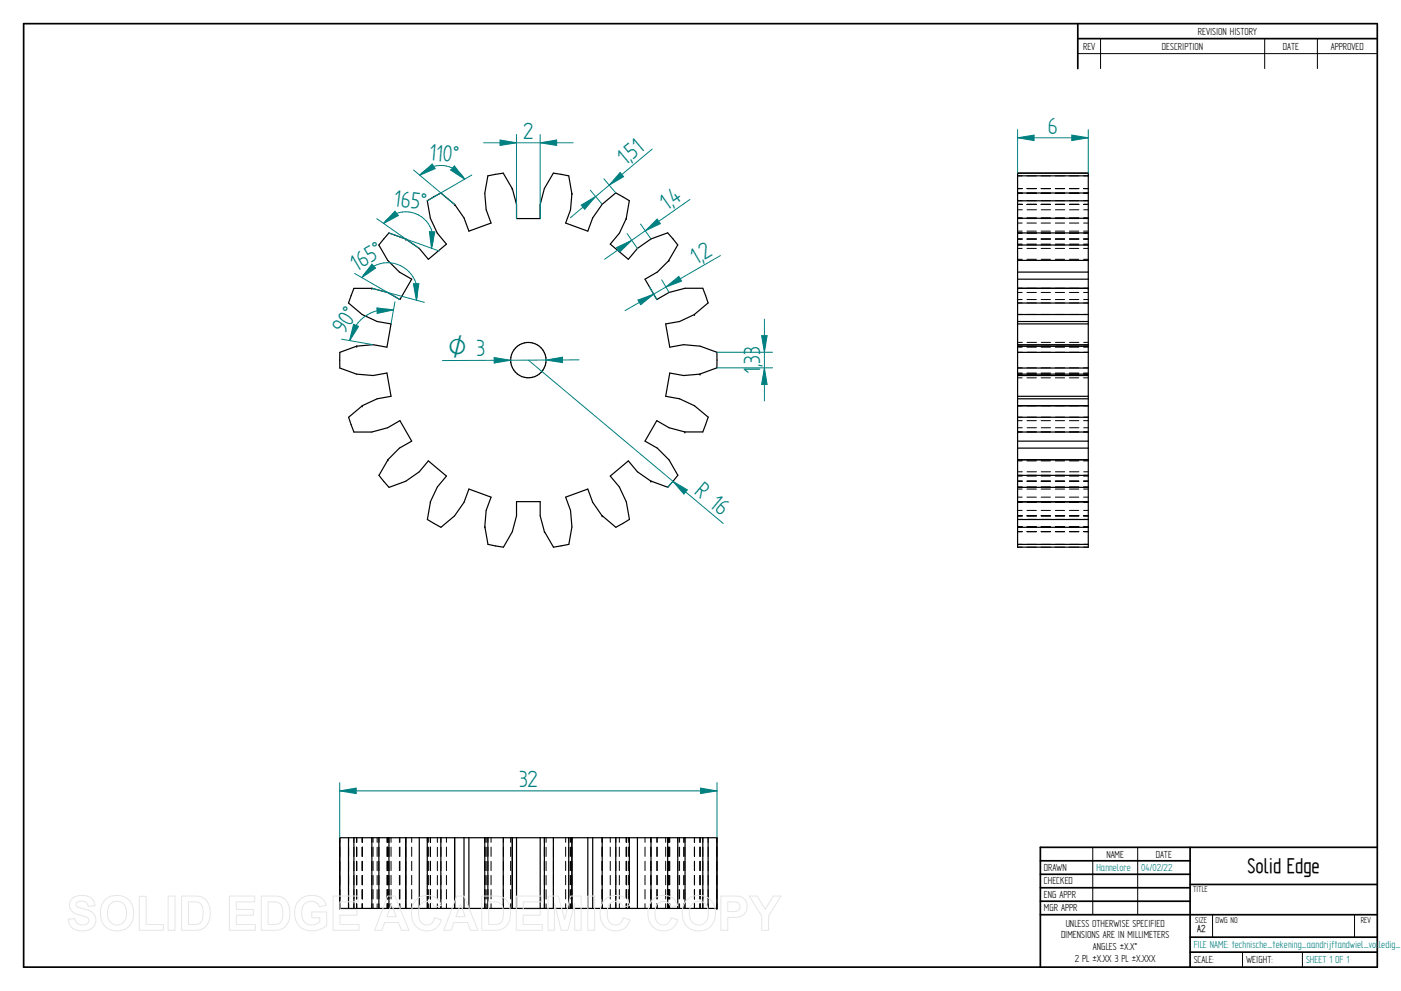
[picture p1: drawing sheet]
<svg xmlns="http://www.w3.org/2000/svg" width="594mm" height="420mm" viewBox="0 0 594 420" stroke-linecap="round" stroke-linejoin="round" font-family="sans-serif">
<g fill="none" stroke="#000" stroke-width=".72">
<path d="M10 10h574v400h-574zM457 10v19.1M457 16.4h127M504.6 359.2v50.8M584 359.2h-142.9v50.8M441.1 365h63.5M441.1 370.7h63.5M441.1 376.4h63.5M504.6 375h79.4M441.1 382.1h63.5M441.1 387.8h142.9M504.6 397.3h79.4"/>
<path d="M504.6 403.7h79.4"/>
</g>
<g fill="none" stroke="#000" stroke-width=".42">
<path d="M466.7 16.4v12.7M536.3 16.4v12.7M558.6 16.4v12.7M457 22.7h127M431.5 79.9h2M431.5 74.5h1.9M435.5 74.5h4M439.5 79.9l-4 .1M441.5 74.5h3.9M445.5 79.9l-4 .1M447.5 74.5h3.9M451.5 79.9l-4 .1"/>
<path d="M453.5 74.5h3.9M457.5 79.9l-4 .1M459.5 74.5h2M459.5 80h2M431.5 82h1.9M431.5 86.6h2M431.5 81.8h2M431.5 92.7h1.9M431.5 86.7h1.9M431.5 92.6h1.9M431.5 92.4h1.9M431.5 98.7h2"/>
<path d="M431.5 85.1h1.9M431.5 98h1.9M431.5 94.6h1.9M431.5 98.9h2M431.5 88.9h2M431.5 82h2M435.5 82h4M435.5 92.7h4M435.5 86.7h4M435.5 92.6h4M435.5 92.4h4M435.5 85.1h4"/>
<path d="M435.5 98h4M435.5 94.6h4M435.5 81.8h4M435.5 98.7h4M435.5 98.9h4M435.5 88.9h4M439.5 86.6l-4 .1M441.5 82h3.9M441.5 92.7h3.9M441.5 86.7h3.9M441.5 92.6h3.9M441.5 92.4h3.9"/>
<path d="M441.5 85.1h3.9M441.5 98h3.9M441.5 94.6h3.9M441.5 81.8h4M441.5 98.7h4M441.5 98.9h4M441.5 88.9h4M441.5 82h4M445.5 86.6l-4 .1M447.5 82h3.9M447.5 92.7h3.9M447.5 86.7h3.9"/>
<path d="M447.5 92.6h3.9M447.5 92.4h3.9M447.5 85.1h3.9M447.5 98h3.9M447.5 94.6h3.9M447.5 81.8h4M447.5 98.7h4M447.5 98.9h4M447.5 88.9h4M447.5 82h4M451.5 86.6l-4 .1M453.5 82h3.9"/>
<path d="M453.5 92.7h3.9M453.5 86.7h3.9M453.5 92.6h3.9M453.5 92.4h3.9M453.5 85.1h3.9M453.5 98h3.9M453.5 94.6h3.9M453.5 81.8h4M453.5 98.7h4M453.5 98.9h4M453.5 88.9h4M453.5 82h4"/>
<path d="M457.5 86.6l-4 .1M459.5 82h2M459.5 92.7h2M459.5 86.7h2M459.5 92.6h2M459.5 92.4h2M459.5 85.1h2M459.5 98h2M459.5 94.6h2M459.5 81.8h2M459.5 98.7h2M459.5 98.9h2"/>
<path d="M459.5 88.9h2M431.5 105.3h1.9M431.5 110.4h1.9M431.5 109.9h1.9M431.5 103.5h1.9M431.5 103.8h1.9M433.5 101.3h-2M435.5 105.3h4M435.5 110.4h4M435.5 109.9h4M435.5 103.5h4M435.5 103.8h4"/>
<path d="M439.5 101.3h-4M441.5 105.3h3.9M441.5 110.4h3.9M441.5 109.9h3.9M441.5 103.5h3.9M441.5 103.8h3.9M445.5 101.3h-4M447.5 105.3h3.9M447.5 110.4h3.9M447.5 109.9h3.9M447.5 103.5h3.9M447.5 103.8h3.9"/>
<path d="M451.5 101.3h-4M453.5 105.3h3.9M453.5 110.4h3.9M453.5 109.9h3.9M453.5 103.5h3.9M453.5 103.8h3.9M457.5 101.3h-4M459.5 105.3h2M459.5 110.4h2M459.5 109.9h2M459.5 103.5h2M459.5 103.8h2"/>
<path d="M461.5 101.3h-2M431.5 124h1.9M431.5 127h1.9M431.5 122.2h2M431.5 133.3h1.9M431.5 128.4h1.9M435.5 124h4M435.5 127h4M435.5 133.3h4M435.5 128.4h4M435.5 122.2h4M441.5 124h3.9"/>
<path d="M441.5 127h3.9M441.5 133.3h3.9M441.5 128.4h3.9M441.5 122.2h4M447.5 124h3.9M447.5 127h3.9M447.5 133.3h3.9M447.5 128.4h3.9M447.5 122.2h4M453.5 124h3.9M453.5 127h3.9M453.5 133.3h3.9"/>
<path d="M453.5 128.4h3.9M453.5 122.2h4M459.5 124h2M459.5 127h2M459.5 133.3h2M459.5 128.4h2M459.5 122.2h2M431.5 158.2h1.9M431.5 147.2h1.9M431.5 145.2h2M431.5 146.8h2M431.5 149.4h2"/>
<path d="M431.5 158.6h1.9M431.5 156h1.9M435.5 158.2h4M435.5 147.2h4M435.5 158.6h4M435.5 156h4M435.5 145.2h4M435.5 146.8h4M435.5 149.4h4M441.5 158.2h3.9M441.5 147.2h3.9M441.5 158.6h3.9"/>
<path d="M441.5 156h3.9M441.5 145.2h4M441.5 146.8h4M441.5 149.4h4M447.5 158.2h3.9M447.5 147.2h3.9M447.5 158.6h3.9M447.5 156h3.9M447.5 145.2h4M447.5 146.8h4M447.5 149.4h4M453.5 158.2h3.9"/>
<path d="M453.5 147.2h3.9M453.5 158.6h3.9M453.5 156h3.9M453.5 145.2h4M453.5 146.8h4M453.5 149.4h4M459.5 158.2h2M459.5 147.2h2M459.5 158.6h2M459.5 156h2M459.5 145.2h2M459.5 146.8h2"/>
<path d="M459.5 149.4h2M431.5 178.4h1.9M431.5 160.2h1.9M431.5 172h2M431.5 176.9h2M435.5 178.4h4M435.5 160.2h4M435.5 172h4M435.5 176.9h4M441.5 178.4h3.9M441.5 160.2h3.9M441.5 172h4"/>
<path d="M441.5 176.9h4M447.5 178.4h3.9M447.5 160.2h3.9M447.5 172h4M447.5 176.9h4M453.5 178.4h3.9M453.5 160.2h3.9M453.5 172h4M453.5 176.9h4M459.5 178.4h2M459.5 160.2h2M459.5 172h2"/>
<path d="M459.5 176.9h2M431.5 181.4h2M431.5 195.4h1.9M431.5 183.1h1.9M431.5 194.9h2M435.5 195.4h4M435.5 183.1h4M435.5 181.4h4M435.5 194.9h4M441.5 195.4h3.9M441.5 183.1h3.9M441.5 181.4h4"/>
<path d="M441.5 194.9h4M447.5 195.4h3.9M447.5 183.1h3.9M447.5 181.4h4M447.5 194.9h4M453.5 195.4h3.9M453.5 183.1h3.9M453.5 181.4h4M453.5 194.9h4M459.5 195.4h2M459.5 183.1h2M459.5 181.4h2"/>
<path d="M459.5 194.9h2M431.5 212.7h1.9M431.5 218.7h2M431.5 216.4h1.9M431.5 206.5h1.9M431.5 210.8h1.9M431.5 207.3h1.9M431.5 201.8h1.9M431.5 213h2M431.5 200h2M431.5 204h2M431.5 204h1.9"/>
<path d="M431.5 201.5h2M431.5 212.8h2M431.5 206.6h1.9M435.5 212.7h4M435.5 218.7h4M435.5 216.4h4M435.5 206.5h4M435.5 210.8h4M435.5 207.3h4M435.5 201.8h4M435.5 204h4M435.5 206.6h4"/>
<path d="M435.5 213h4M435.5 200h4M435.5 201.5h4M435.5 212.8h4M441.5 212.7h3.9M441.5 218.7h4M441.5 216.4h3.9M441.5 206.5h3.9M441.5 210.8h3.9M441.5 207.3h3.9M441.5 201.8h3.9M441.5 204h3.9"/>
<path d="M441.5 206.6h3.9M441.5 213h4M441.5 200h4M441.5 204h4M441.5 201.5h4M441.5 212.8h4M447.5 212.7h3.9M447.5 218.7h4M447.5 216.4h3.9M447.5 206.5h3.9M447.5 210.8h3.9M447.5 207.3h3.9"/>
<path d="M447.5 201.8h3.9M447.5 204h3.9M447.5 206.6h3.9M447.5 213h4M447.5 200h4M447.5 204h4M447.5 201.5h4M447.5 212.8h4M453.5 212.7h3.9M453.5 218.7h4M453.5 216.4h3.9M453.5 206.5h3.9"/>
<path d="M453.5 210.8h3.9M453.5 207.3h3.9M453.5 201.8h3.9M453.5 204h3.9M453.5 206.6h3.9M453.5 213h4M453.5 200h4M453.5 204h4M453.5 201.5h4M453.5 212.8h4M459.5 212.7h2M459.5 218.7h2"/>
<path d="M459.5 216.4h2M459.5 206.5h2M459.5 210.8h2M459.5 207.3h2M459.5 201.8h2M459.5 204h2M459.5 206.6h2M459.5 213h2M459.5 200h2M459.5 201.5h2M459.5 212.8h2M431.5 225.4h2"/>
<path d="M431.5 223.4h2M431.5 230.8h2M431.5 223.6h1.9M431.5 232h1.9M431.5 220.2h2M435.5 225.4h4M435.5 223.4h4M435.5 223.6h4M435.5 232h4M435.5 230.8h4M435.5 220.2h4M441.5 225.4h4"/>
<path d="M441.5 223.4h4M441.5 223.6h3.9M441.5 232h3.9M441.5 230.8h4M441.5 220.2h4M447.5 225.4h4M447.5 223.4h4M447.5 223.6h3.9M447.5 232h3.9M447.5 230.8h4M447.5 220.2h4M453.5 225.4h4"/>
<path d="M453.5 223.4h4M453.5 223.6h3.9M453.5 232h3.9M453.5 230.8h4M453.5 220.2h4M459.5 225.4h2M459.5 223.4h2M459.5 223.6h2M459.5 232h2M459.5 230.8h2M459.5 220.2h2M144.1 355.2v2"/>
<path d="M144.1 359.2v3.9M147.8 355.2v1.9M147.8 359.2v3.9M150.1 355.2v2M150.1 359.2v3.9M151.2 355.2v2M151.2 359.2v3.9M151.3 355.2v1.9M151.3 359.2v3.9M153.6 355.2v2M153.6 359.2v3.9M157.6 355.2v2"/>
<path d="M157.6 359.2v3.9M158.2 355.2v1.9M158.2 359.2v3.9M159.9 355.2v2M159.9 359.2v3.9M160.7 355.2v1.9M160.7 359.2v3.9M164.1 355.2v1.9M164.1 359.2v3.9M164.4 355.2v2M164.4 359.2v3.9M164.5 355.2v1.9"/>
<path d="M164.5 359.2v3.9M165 355.2v2M165 359.2v3.9M165.8 355.2v1.9M165.8 359.2v3.9M169.4 355.2v2M169.4 359.2v3.9M169.6 355.2v1.9M169.6 359.2v3.9M172 355.2v2M172 359.2v3.9M174.6 355.2v1.9"/>
<path d="M174.6 359.2v3.9M181.2 355.2v1.9M181.2 359.2v3.9M181.6 355.2v1.9M181.6 359.2v3.9M182.5 355.2v2M182.5 359.2v3.9M182.5 355.2v1.9M185.5 355.2v2M185.5 359.2v3.9M187 355.2v2M187 359.2v3.9"/>
<path d="M189.3 355.2v1.9M189.3 359.2v3.9M192.7 355.2v2M192.7 359.2v3.9M205.6 355.2v1.9M205.6 359.2v3.9M206.2 355.2v2M206.2 359.2v3.9M206.9 355.2v1.9M206.9 359.2v3.9M208.2 355.2v1.9M208.2 359.2v3.9"/>
<path d="M213.5 355.2v2M213.5 359.2v3.9M216.5 355.2v1.9M216.5 359.2v3.9M217.2 355.2v2M217.2 359.2v3.9M230.8 355.2v1.9M230.8 359.2v3.9M231.6 355.2v2M231.6 359.2v3.9M234.7 355.2v1.9M234.7 359.2v3.9"/>
<path d="M239.9 355.2v1.9M239.9 359.2v3.9M241.2 355.2v2M241.2 359.2v3.9M241.9 355.2v1.9M241.9 359.2v3.9M242.5 355.2v2M242.5 359.2v3.9M255.3 355.2v1.9M255.3 359.2v3.9M258.8 355.2v1.9M258.8 359.2v3.9"/>
<path d="M261.1 355.2v1.9M261.1 359.2v3.9M262.6 355.2v1.9M262.6 359.2v3.9M265.6 355.2v2M265.6 359.2v3.9M266.4 355.2v1.9M266.4 359.2v3.9M266.9 355.2v2M266.9 359.2v3.9M273.5 355.2v1.9M273.5 359.2v3.9"/>
<path d="M276 355.2v1.9M276 359.2v3.9M278.5 355.2v1.9M278.5 359.2v3.9M278.7 355.2v1.9M278.7 359.2v3.9M282.3 355.2v1.9M282.3 359.2v3.9M283.2 355.2v1.9M283.2 359.2v3.9M283.6 355.2v1.9M283.6 359.2v3.9"/>
<path d="M283.7 355.2v2M283.7 359.2v3.9M284 355.2v1.9M284 359.2v3.9M287.4 355.2v2M287.4 359.2v3.9M288.2 355.2v1.9M288.2 359.2v3.9M289.9 355.2v2M289.9 359.2v3.9M290.4 355.2v1.9M290.4 359.2v3.9"/>
<path d="M294.5 359.2v3.9M294.5 355.2v2M296.8 355.2l.1 2M296.8 359.2l.1 3.9M298 355.2v1.9M298 359.2v3.9M300.3 355.2v2M300.3 359.2v3.9M304 355.2v1.9M304 359.2v3.9M463.4 359.2v28.6M482.4 359.2v28.6"/>
<path d="M144.1 365.2v3.9M144.1 371.2v4M144.1 377.2v4M147.8 365.2v3.9M147.8 371.1v4M147.8 377.1v4M150.1 365.2v3.9M150.1 371.2v4M150.1 377.2v4M151.2 365.2v3.9M151.2 371.2v4M151.2 377.2v4"/>
<path d="M151.3 365.2v3.9M151.3 371.1v4M151.3 377.1v4M153.6 365.2v3.9M153.6 371.1v4.1M153.6 377.1v4.1M157.6 365.2v3.9M157.6 371.2v4M157.6 377.2v4M158.2 365.2v3.9M158.2 371.1v4M158.2 377.1v4"/>
<path d="M159.9 365.2v3.9M159.9 371.2v4M159.9 377.2v4M160.7 365.2v3.9M160.7 371.1v4M160.7 377.1v4M164.1 365.2v3.9M164.1 371.1v4M164.1 377.1v4M164.4 365.2v3.9M164.4 371.1v4.1M164.4 377.1v4.1"/>
<path d="M164.5 365.2v3.9M164.5 371.1v4M164.5 377.1v4M165 365.2v3.9M165 371.2v4M165 377.2v4M165.8 365.2v3.9M165.8 371.1v4M165.8 377.1v4M169.4 365.2v3.9M169.4 371.2v4M169.4 377.2v4"/>
<path d="M169.6 365.2v3.9M169.6 371.1v4M169.6 377.1v4M172 365.2v3.9M172 371.2v4M172 377.2v4M174.6 365.2v3.9M174.6 371.1v4M174.6 377.1v4M181.2 365.2v3.9M181.2 371.1v4M181.2 377.1v4"/>
<path d="M181.6 365.2v3.9M181.6 371.1v4M181.6 377.1v4M182.5 365.2v3.9M182.5 371.1v4.1M182.5 377.1v4.1M182.5 371.1v4M182.5 377.1v4M185.5 365.2v3.9M185.5 371.2v4M185.5 377.2v4M187 365.2v3.9"/>
<path d="M187 371.2v4M187 377.2v4M189.3 365.2v3.9M189.3 371.1v4M189.3 377.1v4M192.7 365.2v3.9M192.7 371.2v4M192.7 377.2v4M205.6 365.2v3.9M205.6 371.1v4M205.6 377.1v4M206.2 365.2v3.9"/>
<path d="M206.2 371.2v4M206.2 377.2v4M206.9 365.2v3.9M206.9 371.1v4M206.9 377.1v4M208.2 365.2v3.9M208.2 371.1v4M208.2 377.1v4M213.5 365.2v3.9M213.5 371.2v4M213.5 377.2v4M216.5 365.2v3.9"/>
<path d="M216.5 371.1v4M216.5 377.1v4M217.2 365.2v3.9M217.2 371.2v4M217.2 377.2v4M230.8 365.2v3.9M230.8 371.1v4M230.8 377.1v4M231.6 365.2v3.9M231.6 371.2v4M231.6 377.2v4M234.7 365.2v3.9"/>
<path d="M234.7 371.1v4M234.7 377.1v4M239.9 365.2v3.9M239.9 371.1v4M239.9 377.1v4M241.2 365.2v3.9M241.2 371.2v4M241.2 377.2v4M241.9 365.2v3.9M241.9 371.1v4M241.9 377.1v4M242.5 365.2v3.9"/>
<path d="M242.5 371.2v4M242.5 377.2v4M255.3 365.2v3.9M255.3 371.1v4M255.3 377.1v4M258.8 365.2v3.9M258.8 371.1v4M258.8 377.1v4M261.1 365.2v3.9M261.1 371.1v4M261.1 377.1v4M262.6 365.2v3.9"/>
<path d="M262.6 371.1v4M262.6 377.1v4M265.6 365.2v3.9M265.6 371.1v4.1M265.6 377.1v4.1M266.4 365.2v3.9M266.4 371.1v4M266.4 377.1v4M266.9 365.2v3.9M266.9 371.2v4M266.9 377.2v4M273.5 365.2v3.9"/>
<path d="M273.5 371.1v4M273.5 377.1v4M276 365.2v3.9M276 371.1v4M276 377.1v4M278.5 365.2v3.9M278.5 371.1v4M278.5 377.1v4M278.7 365.2v3.9M278.7 371.1v4M278.7 377.1v4M282.3 365.2v3.9"/>
<path d="M282.3 371.1v4M282.3 377.1v4M283.2 365.2v3.9M283.2 371.1v4M283.2 377.1v4M283.6 365.2v3.9M283.6 371.1v4M283.6 377.1v4M283.7 365.2v3.9M283.7 371.2v4M283.7 377.2v4M284 365.2v3.9"/>
<path d="M284 371.1v4M284 377.1v4M287.4 365.2v3.9M287.4 371.2v4M287.4 377.2v4M288.2 365.2v3.9M288.2 371.1v4M288.2 377.1v4M289.9 365.2v3.9M289.9 371.2v4M289.9 377.2v4M290.4 365.2v3.9"/>
<path d="M290.4 371.1v4M290.4 377.1v4M294.5 365.2v3.9M294.5 371.1v4.1M294.5 377.1v4.1M296.8 365.2l.1 3.9M296.8 371.1l.1 4.1M296.8 377.1l.1 4.1M298 365.2v3.9M298 371.1v4M298 377.1v4M300.3 365.2v3.9"/>
<path d="M300.3 371.2v4M300.3 377.2v4M304 365.2v3.9M304 371.1v4M304 377.1v4M144.1 383.2v1.9M147.8 383.2v1.9M150.1 383.2v1.9M151.2 383.2v1.9M151.3 383.2v1.9M153.6 383.2v1.9M157.6 383.2v1.9"/>
<path d="M158.2 383.2v1.9M159.9 383.2v1.9M160.7 383.2v1.9M164.1 383.2v1.9M164.4 383.2v1.9M164.5 383.2v1.9M165 383.2v1.9M165.8 383.2v1.9M169.4 383.2v1.9M169.6 383.2v1.9M172 383.2v1.9M174.6 383.2v1.9"/>
<path d="M181.2 383.2v1.9M181.6 383.2v1.9M182.5 383.2v1.9M185.5 383.2v1.9M187 383.2v1.9M189.3 383.2v1.9M192.7 383.2v1.9M205.6 383.2v1.9M206.2 383.2v1.9M206.9 383.2v1.9M208.2 383.2v1.9M213.5 383.2v1.9"/>
<path d="M216.5 383.2v1.9M217.2 383.2v1.9M230.8 383.2v1.9M231.6 383.2v1.9M234.7 383.2v1.9M239.9 383.2v1.9M241.2 383.2v1.9M241.9 383.2v1.9M242.5 383.2v1.9M255.3 383.2v1.9M258.8 383.2v1.9M261.1 383.2v1.9"/>
<path d="M262.6 383.2v1.9M265.6 383.2v1.9M266.4 383.2v1.9M266.9 383.2v1.9M273.5 383.2v1.9M276 383.2v1.9M278.5 383.2v1.9M278.7 383.2v1.9M282.3 383.2v1.9M283.2 383.2v1.9M283.6 383.2v1.9M283.7 383.2v1.9"/>
<path d="M284 383.2v1.9M287.4 383.2v1.9M288.2 383.2v1.9M289.9 383.2v1.9M290.4 383.2v1.9M294.5 383.2v1.9M296.8 383.2l.1 1.9M298 383.2v1.9M300.3 383.2v1.9M304 383.2v1.9M514.2 387.9v9.4M574.4 387.9v9.4"/>
<path d="M526.9 403.7v6.3M552.3 403.7v6.3"/>
</g>
<g fill="none" stroke="#000" stroke-width=".51">
<path d="M431.5 73.4h30M431.5 74.5h30M431.5 73.4v158.6h30v-64M461.5 73.4v85.2M192.8 86.7l-5.9-4.9-5.7 3.3 1.3 7.4 3 6.4 3.8 4.6-7.7 6.4-3.8-4.6-5.7-3.9-7.2-2.6-4.3 5.1 3.8 6.5 5 5 5.2 3-5 8.6-5.2-3-6.7-1.7h-7.6l-2.3 6.2 5.8 4.8 6.3 3 5.9 1-1.7 9.9-5.9-1.1-6.9 .7-7.2 2.6v6.6l7.1 2.6 7 .6 5.9-1 1.7 9.8-5.9 1.1-6.3 2.9M242.5 82l-1.3-7.5-6.6-1.1-3.8 6.5-1.7 6.8v6h-10.1v-6l-1.8-6.7-3.8-6.6-6.5 1.1-1.3 7.5 .6 6.9 2 5.7-9.4 3.4-2-5.6-4-5.7M242.5 82l-.6 6.9-2 5.7 9.4 3.4 2-5.6 4-5.8 5.8-4.8 5.8 3.3-1.3 7.5-3 6.3-3.8 4.6 7.6 6.4 3.9-4.6 5.7-4 7.1-2.6 4.3 5.1-3.8 6.6M431.5 92.5h30M431.5 85.1h30M431.5 98.8h30M431.5 81.8h30M283.6 110.4l-4.9 5-5.2 3 5 8.6 5.2-3 6.8-1.8h7.5l2.3 6.2-5.8 4.9-6.3 3-5.9 1 1.7 9.9 5.9-1.1 7 .7 7.1 2.6v6.6l-7.2 2.6-6.9 .6-5.9-1-1.7 9.8 5.9 1.1 6.3 2.9 5.8 4.9-2.3 6.2h-7.6l-6.7-1.7-5.2-3-5 8.6 5.2 3 5 4.9 3.7 6.6-4.2 5.1-7.2-2.6-5.7-4-3.9-4.6-7.6 6.4 3.8 4.7 3 6.3 1.3 7.4-5.8 3.4-5.8-4.9"/>
<path d="M431.5 115.4h30M431.5 110.4h30M431.5 103.9h30M431.5 118.4h30M431.5 136.3h30M431.5 133.3h30M431.5 128.5h30M431.5 122.2h30M431.5 137.3h30M431.5 159.2h30M431.5 158.6h30M431.5 156h30"/>
<path d="M431.5 146.8h30zM431.5 146.1h30M431.5 149.4h30M461.5 158.6v9.4M153.6 172l-5.8 4.9 2.3 6.3h7.5l6.8-1.8 5.2-3 5 8.6-5.2 3-4.9 4.9M431.5 172h30M431.5 169.1h30M431.5 168h30M431.5 176.9h30M164.5 194.9l-3.8 6.6 4.3 5.1 7-2.6 5.8-4 3.8-4.6 7.7 6.4-3.8 4.7-3 6.3M431.5 183.2h30M431.5 194.9h30z"/>
<path d="M431.5 190h30M431.5 187h30M182.5 212.8l-1.3 7.5 5.8 3.3 5.7-4.9 4.1-5.7 2-5.7 9.4 3.5-2 5.6-.6 7M255.3 218.7l-4-5.7-2-5.7-9.4 3.5 2 5.6 .6 7-1.3 7.4-6.5 1.2-3.9-6.6-1.7-6.7v-6h-10.1v6l-1.8 6.7-3.7 6.6-6.6-1.2-1.3-7.4M431.5 206.6h30M431.5 212.8h30zM431.5 201.5h30M431.5 223.6h30M431.5 230.8h30M431.5 220.3h30M147.8 355.2v29.9M150.1 355.2v29.9"/>
<path d="M157.7 355.2v29.9M160.6 355.2v29.9M164.9 355.2v29.9M172.1 355.2v29.9zM177.8 355.2v29.9M181.2 355.2v29.9M186.9 355.2v29.9M192.8 355.2v29.9zM196.8 355.2v29.9M198.8 355.2v29.9M205.6 355.2v29.9M206.9 355.2v29.9"/>
<path d="M213.4 355.2v29.9M217.2 355.2v29.9M219 355.2v29.9M229.1 355.2v29.9M230.8 355.2v29.9M234.6 355.2v29.9M241.2 355.2v29.9M242.5 355.2v29.9M249.3 355.2v29.9M251.3 355.2v29.9M255.3 355.2v29.9M261.1 355.2v29.9"/>
<path d="M266.9 355.2v29.9M270.3 355.2v29.9M276 355.2v29.9M283.1 355.2v29.9M287.4 355.2v29.9M290.5 355.2v29.9M298 355.2v29.9M300.3 355.2v29.9M213.4 385.1h-69.3v-29.9h159.9v29.9h-86.8M213.4 385.1h3.8"/>
<circle cx="224.1" cy="152.7" r="7.5"/>
</g>
<g fill="#000">
<circle cx="217.2" cy="80" r=".25"/>
<circle cx="431.5" cy="73.4" r=".25"/>
<circle cx="192.8" cy="86.7" r=".25"/>
<circle cx="242.5" cy="82" r=".25"/>
<circle cx="265.6" cy="92.6" r=".25"/>
<circle cx="172.1" cy="101.4" r=".25"/>
<circle cx="283.6" cy="110.4" r=".25"/>
<circle cx="157.7" cy="122.3" r=".25"/>
<circle cx="294.5" cy="133.3" r=".25"/>
<circle cx="431.5" cy="122.2" r=".25"/>
<circle cx="461.5" cy="122.3" r=".25"/>
<circle cx="151.3" cy="146.8" r=".25"/>
<circle cx="296.8" cy="158.6" r=".25"/>
<circle cx="153.6" cy="172" r=".25"/>
<circle cx="431.5" cy="172" r=".25"/>
<circle cx="164.5" cy="194.9" r=".25"/>
<circle cx="290.4" cy="183.1" r=".25"/>
<circle cx="182.5" cy="212.8" r=".25"/>
<circle cx="255.3" cy="218.7" r=".25"/>
<circle cx="276" cy="204" r=".25"/>
<circle cx="205.6" cy="223.4" r=".25"/>
<circle cx="230.9" cy="225.4" r=".25"/>
<circle cx="144.1" cy="355.2" r=".25"/>
<circle cx="217.2" cy="355.2" r=".25"/>
<circle cx="242.5" cy="355.2" r=".25"/>
<circle cx="304" cy="355.2" r=".25"/>
<circle cx="144.1" cy="385.1" r=".25"/>
<circle cx="304" cy="385.1" r=".25"/>
</g>
<path d="M224.1 152.7l82.6 69.3M285.3 204.1l-2.3 2.6M285.4 204.1l6.1 3.6-1.5 1.8z" fill="none" stroke="#008080" stroke-width=".42"/>
<path d="M285.4 204.1l6.1 3.6-1.5 1.8z" fill="#008080"/>
<path d="M231.6 152.7l6.9-1.3v2.4zM245.5 152.6l-57.9 .3" fill="none" stroke="#008080" stroke-width=".42"/>
<path d="M231.6 152.7l6.9-1.3v2.4z" fill="#008080"/>
<path d="M209.5 151.6l7 1.1-7 1.2z" fill="none" stroke="#008080" stroke-width=".42"/>
<path d="M209.5 151.6l7 1.1-7 1.2z" fill="#008080"/>
<path d="M431.5 54.9v18.5M454.5 57.3l7 1.1-7 1.2zM461.5 54.9v18.5" fill="none" stroke="#008080" stroke-width=".42"/>
<path d="M454.5 57.3l7 1.1-7 1.2z" fill="#008080"/>
<path d="M431.5 58.4l7-1.1v2.3z" fill="none" stroke="#008080" stroke-width=".42"/>
<path d="M431.5 58.4l7-1.1v2.3z" fill="#008080"/>
<path d="M431.5 58.4h30M304 149.4h23.6M304 156h23.6M323 142.3h2.3l-1.2 7.1z" fill="none" stroke="#008080" stroke-width=".42"/>
<path d="M323 142.3h2.3l-1.2 7.1z" fill="#008080"/>
<path d="M324.1 156l1.2 7h-2.3z" fill="none" stroke="#008080" stroke-width=".42"/>
<path d="M324.1 156l1.2 7h-2.3z" fill="#008080"/>
<path d="M256.1 75.8l5 6M246.5 87l6.1-3.7-4.7 5.4zM250.3 80.6l5 6M324.1 135.3v34.7" fill="none" stroke="#008080" stroke-width=".42"/>
<path d="M246.5 87l6.1-3.7-4.7 5.4z" fill="#008080"/>
<path d="M263 73.1l1.4 1.8-6 3.6z" fill="none" stroke="#008080" stroke-width=".42"/>
<path d="M263 73.1l1.4 1.8-6 3.6z" fill="#008080"/>
<path d="M212 59.4l7 1.1-7 1.2zM219 57v35.7M229.1 57v35.7M276.6 63.2l-34.8 29.1" fill="none" stroke="#008080" stroke-width=".42"/>
<path d="M212 59.4l7 1.1-7 1.2z" fill="#008080"/>
<path d="M229.1 60.5l6.9-1.1v2.3z" fill="none" stroke="#008080" stroke-width=".42"/>
<path d="M229.1 60.5l6.9-1.1v2.3z" fill="#008080"/>
<path d="M205.1 60.5h37.9M265.9 99l4.4 6.3M271.6 95l4.4 6.3M261.5 104.9l6.4-3-5.1 4.9z" fill="none" stroke="#008080" stroke-width=".42"/>
<path d="M261.5 104.9l6.4-3-5.1 4.9z" fill="#008080"/>
<path d="M273.6 97.9l5.1-5 1.3 1.9z" fill="none" stroke="#008080" stroke-width=".42"/>
<path d="M273.6 97.9l5.1-5 1.3 1.9z" fill="#008080"/>
<path d="M292.6 84.6l-36.2 25.3M280.6 118.7l3.1 5.3M270.5 127.2l6.7-2.5-5.5 4.5zM275.4 121.7l3.1 5.3" fill="none" stroke="#008080" stroke-width=".42"/>
<path d="M270.5 127.2l6.7-2.5-5.5 4.5z" fill="#008080"/>
<path d="M282.4 121.7l5.5-4.5 1.1 2z" fill="none" stroke="#008080" stroke-width=".42"/>
<path d="M282.4 121.7l5.5-4.5 1.1 2z" fill="#008080"/>
<path d="M305.5 108.4l-40.5 23.3M144.1 331.8v23.4M297 334.1l7 1.2-7 1.2zM304 331.8v23.4" fill="none" stroke="#008080" stroke-width=".42"/>
<path d="M297 334.1l7 1.2-7 1.2z" fill="#008080"/>
<path d="M144.1 335.3l6.9-1.2v2.4z" fill="none" stroke="#008080" stroke-width=".42"/>
<path d="M144.1 335.3l6.9-1.2v2.4z" fill="#008080"/>
<path d="M175.3 72.1l17.5 14.6M192.7 70.4l4.3 5.6-5.9-3.9zM200.1 74.2l-18.9 10.9M144.1 335.3h159.9" fill="none" stroke="#008080" stroke-width=".42"/>
<path d="M192.7 70.4l4.3 5.6-5.9-3.9z" fill="#008080"/>
<path d="M178 74.3l5.3-4.7 1.2 1.9z" fill="none" stroke="#008080" stroke-width=".42"/>
<path d="M178 74.3l5.3-4.7 1.2 1.9z" fill="#008080"/>
<path d="M178 74.3a11.6 11.6 0 0 1 19 1.7M159.8 92.7l18 12.6M164.9 98.8l21.4 7.6M182.1 98.2l2.3 .1-1.4 6.9z" fill="none" stroke="#008080" stroke-width=".42"/>
<path d="M182.1 98.2l2.3 .1-1.4 6.9z" fill="#008080"/>
<path d="M167.5 89.5l1.4 1.9-6.3 3.3z" fill="none" stroke="#008080" stroke-width=".42"/>
<path d="M167.5 89.5l1.4 1.9-6.3 3.3z" fill="#008080"/>
<path d="M162.6 94.7a11.5 11.5 0 0 1 14.8-3.6 11.5 11.5 0 0 1 5.6 14.1M150.4 116l19.2 11M157.7 122.2l22.3 6M175.3 120.3h2.3l-1 7z" fill="none" stroke="#008080" stroke-width=".42"/>
<path d="M175.3 120.3h2.3l-1 7z" fill="#008080"/>
<path d="M157.7 112l1.6 1.7-5.8 4z" fill="none" stroke="#008080" stroke-width=".42"/>
<path d="M157.7 112l1.6 1.7-5.8 4z" fill="#008080"/>
<path d="M153.5 117.7a12.6 12.6 0 0 1 15.7-5.3 12.6 12.6 0 0 1 7.4 14.9M159.8 130.6l7.1 .8-7 1.5zM167.5 128l-1.7 9.3M144.9 143.8l13.3 2.3" fill="none" stroke="#008080" stroke-width=".42"/>
<path d="M159.8 130.6l7.1 .8-7 1.5z" fill="#008080"/>
<path d="M149.9 137.5l2.2 .9-3.8 6z" fill="none" stroke="#008080" stroke-width=".42"/>
<path d="M149.9 137.5l2.2 .9-3.8 6z" fill="#008080"/>
<path d="M166.9 131.4a16.1 16.1 0 0 0-18.6 13" fill="none" stroke="#008080" stroke-width=".42"/>
<g fill="none" stroke="#e6e6e6" stroke-width=".42">
<path d="M71.3 379.9h2.9v14.5h-2.9zM77 379.9h5.3a6.1 6.1 0 0 1 6.8 6.7 6.4 6.4 0 0 1-6.6 7.8h-5.5zM97.3 379.9h10.7v2.5h-7.8v3.2h7.2v2.4h-7.2v4h8.1v2.4h-11zM110.8 379.9h5.3a6.1 6.1 0 0 1 6.8 6.7 6.4 6.4 0 0 1-6.6 7.8h-5.5zM141.2 379.9h10.7v2.5h-7.8v3.2h7.3v2.4h-7.3v4h8.1v2.4h-11zM164.4 379.9h3.1l5.9 14.5h-3.2l-1.2-3.3h-5.9l-1.1 3.3h-3.1zM193.7 379.9h3.1l5.9 14.5h-3.2l-1.2-3.3h-5.9l-1.1 3.3h-3.1zM204.3 379.9h5.3a6.1 6.1 0 0 1 6.8 6.7 6.4 6.4 0 0 1-6.6 7.8h-5.5zM218.9 379.9h10.8v2.5h-7.8v3.2h7.2v2.4h-7.2v4h8v2.4h-11zM232.4 379.9h4.4l2.6 9.9 2.6-9.9h4.4v14.5h-2.7v-11.4l-2.9 11.4h-2.9l-2.8-11.4v11.4h-2.7zM249.3 379.9h2.9v14.5h-2.9zM305.7 379.9h5.5a4.6 4.6 0 0 1 5.6 4.6 4.6 4.6 0 0 1-5.7 4.5h-2.5v5.4h-2.9z"/>
<path d="M317.7 379.9h3.4l3.4 5.7 3.3-5.7h3.4l-5.3 8.4v6.1h-2.9v-6.1zM30.6 380.9a6.9 6.9 0 0 1 8.9 .8l.8 2.3-3 .2a2.84 2.84 0 0 0-2.2-2.1 2.84 2.84 0 0 0-2.8 1.1 2.07 2.07 0 0 0 2.4 2l1.3 .3a4.7 4.7 0 0 1 4.6 5.6 5.7 5.7 0 0 1-7.2 3.5 5 5 0 0 1-4.5-4.9l2.8-.3a3.2 3.2 0 0 0 2.6 2.7 3.2 3.2 0 0 0 3.4-1.5 2.1 2.1 0 0 0-2.4-2.2l-.6-.2a5.4 5.4 0 0 1-5.2-4 3.7 3.7 0 0 1 1.1-3.3zM44.6 381.5a7.3 7.3 0 0 1 8.7-.9 7.3 7.3 0 0 1 3.3 8.2 7.1 7.1 0 0 1-8.6 5.7 7.1 7.1 0 0 1-5.3-8.7 6.7 6.7 0 0 1 1.9-4.3zM46.7 383.4a4.1 4.1 0 0 1 4.9-.8 4.1 4.1 0 0 1 2.1 4.5 4.1 4.1 0 0 1-2.5 4.8 4.1 4.1 0 0 1-5-1.9 7.1 7.1 0 0 1 .5-6.6zM59 380h3v12h7.3v2.4h-10.3zM79.9 382.4h2a3.5 3.5 0 0 1 4.2 4.1v1.3a3.4 3.4 0 0 1-4 4.2h-2.2zM113.7 382.4h2a3.5 3.5 0 0 1 4.2 4.1v1.3a3.4 3.4 0 0 1-4 4.2h-2.2zM126.8 381.7a7.7 7.7 0 0 1 10.5-.1l1 2.3-2.9 .5a4 4 0 0 0-4.9-2 4 4 0 0 0-2.6 4.6 4.5 4.5 0 0 0 2.4 4.8 4.5 4.5 0 0 0 5.3-.9v-1.8h-3.4v-2.5h6.3v5.8a8.6 8.6 0 0 1-12.4-.9 8.7 8.7 0 0 1 .7-9.8zM166 383.3l2 5.4h-4zM176.4 381.6a6.4 6.4 0 0 1 10.7 2.3l-2.9 .7a3.4 3.4 0 0 0-4.2-2.3 3.4 3.4 0 0 0-2.5 4 4.7 4.7 0 0 0 2.6 5.7 3.3 3.3 0 0 0 4.2-2.9l2.8 .9a6.5 6.5 0 0 1-7.5 4.5 6.5 6.5 0 0 1-5.1-7.2 7.9 7.9 0 0 1 1.9-5.7zM195.3 383.3l2 5.4h-4zM207.2 382.4h2a3.5 3.5 0 0 1 4.2 4.1v1.3a3.4 3.4 0 0 1-4 4.2h-2.2z"/>
<path d="M256.3 381.6a6.4 6.4 0 0 1 10.8 2.3l-2.9 .7a3.4 3.4 0 0 0-4.2-2.3 3.4 3.4 0 0 0-2.5 4 4.7 4.7 0 0 0 2.5 5.7 3.3 3.3 0 0 0 4.3-2.9l2.8 .9a6.5 6.5 0 0 1-7.6 4.5 6.5 6.5 0 0 1-5-7.2 7.9 7.9 0 0 1 1.8-5.7zM276.6 381.6a6.4 6.4 0 0 1 10.8 2.3l-3 .7a3.4 3.4 0 0 0-4.1-2.3 3.4 3.4 0 0 0-2.5 4 4.7 4.7 0 0 0 2.5 5.7 3.3 3.3 0 0 0 4.3-2.9l2.8 .9a6.5 6.5 0 0 1-7.6 4.5 6.5 6.5 0 0 1-5.1-7.2 7.9 7.9 0 0 1 1.9-5.7zM291.3 381.5a7.3 7.3 0 0 1 8.8-.9 7.3 7.3 0 0 1 3.2 8.2 7.1 7.1 0 0 1-8.5 5.7 7.1 7.1 0 0 1-5.4-8.7 6.7 6.7 0 0 1 1.9-4.3zM293.4 383.4a4.1 4.1 0 0 1 4.9-.8 4.1 4.1 0 0 1 2.1 4.5 4.1 4.1 0 0 1-2.5 4.8 4.1 4.1 0 0 1-5-1.9 7.1 7.1 0 0 1 .5-6.6zM308.6 382.4h2a2.24 2.24 0 0 1 2.7 .6 2.24 2.24 0 0 1 0 2.8 3.7 3.7 0 0 1-3.1 .7h-1.6z"/>
</g>
<g font-size="11.3" fill="#008080">
<text x="221.9" y="58.8">2</text>
<text x="444.3" y="56.7">6</text>
<text x="181.8" y="67.9" transform="rotate(5 181.8 67.9)">110°</text>
<text x="265.2" y="70.5" transform="rotate(-40 265.2 70.5)">1,</text>
<text x="268.3" y="67.8" transform="rotate(-40 268.3 67.8)">51</text>
<text x="166.7" y="87.3" transform="rotate(7 166.7 87.3)">165°</text>
<text x="282.8" y="89.3" transform="rotate(-35 282.8 89.3)">1,</text>
<text x="286.2" y="87" transform="rotate(-35 286.2 87)">4</text>
<text x="295.2" y="112.3" transform="rotate(-30 295.2 112.3)">1,</text>
<text x="298.8" y="110.2" transform="rotate(-30 298.8 110.2)">2</text>
<text x="151.1" y="115.1" transform="rotate(-30 151.1 115.1)">165°</text>
<text x="146.1" y="142.2" transform="rotate(-57 146.1 142.2)">90°</text>
<text x="322.4" y="158.4" transform="rotate(-90 322.4 158.4)">1,33</text>
<text x="294.1" y="209.1" transform="rotate(40 294.1 209.1)">R 16</text>
<text x="220.1" y="333.5">32</text>
</g>
<text font-size="10.8" fill="#008080" x="190.1" y="151.1">O 3</text>
<text font-size="10.1" x="529" y="370.2">Solid Edge</text>
<g font-size="4.9">
<text x="507.9" y="14.7">REVISION HISTORY</text>
<text x="459.3" y="21">REV</text>
<text x="492.7" y="21">DESCRIPTION</text>
<text x="544" y="21">DATE</text>
<text x="564.3" y="21">APPROVED</text>
<text x="469.1" y="363.6">NAME</text>
<text x="490.1" y="363.6">DATE</text>
<text x="442.7" y="369.3">DRAWN</text>
<text x="442.7" y="375">CHECKED</text>
<text x="442.7" y="380.7">ENG APPR</text>
<text x="442.7" y="386.4">MGR APPR</text>
<text x="451.9" y="392.9">UNLESS OTHERWISE SPECIFIED</text>
<text x="449.9" y="397.9">DIMENSIONS ARE IN MILLIMETERS</text>
<text x="455.7" y="407.8">2 PL ±X.XX 3 PL ±X.XXX</text>
<text x="463.5" y="402.9">ANGLES ±X.X°</text>
<text x="506.2" y="408.3">SCALE:</text>
<text x="528.4" y="408.3">WEIGHT:</text>
</g>
<g font-size="4.9" fill="#008080">
<text x="464.9" y="369.3">Hannelore</text>
<text x="483.9" y="369.3">04/02/22</text>
<text x="506.2" y="402">FILE NAME: technische_tekening_aandrijftandwiel_volledig_</text>
<text x="553.8" y="408.4">SHEET 1 OF 1</text>
</g>
<text font-size="4.8" x="507.7" y="395.3">A2</text>
<g font-size="4.1">
<text x="505.9" y="378.3">TITLE</text>
<text x="506.9" y="391.1">SIZE</text>
<text x="515.4" y="391.1">DWG NO</text>
<text x="577" y="391.1">REV</text>
</g>
</svg>
